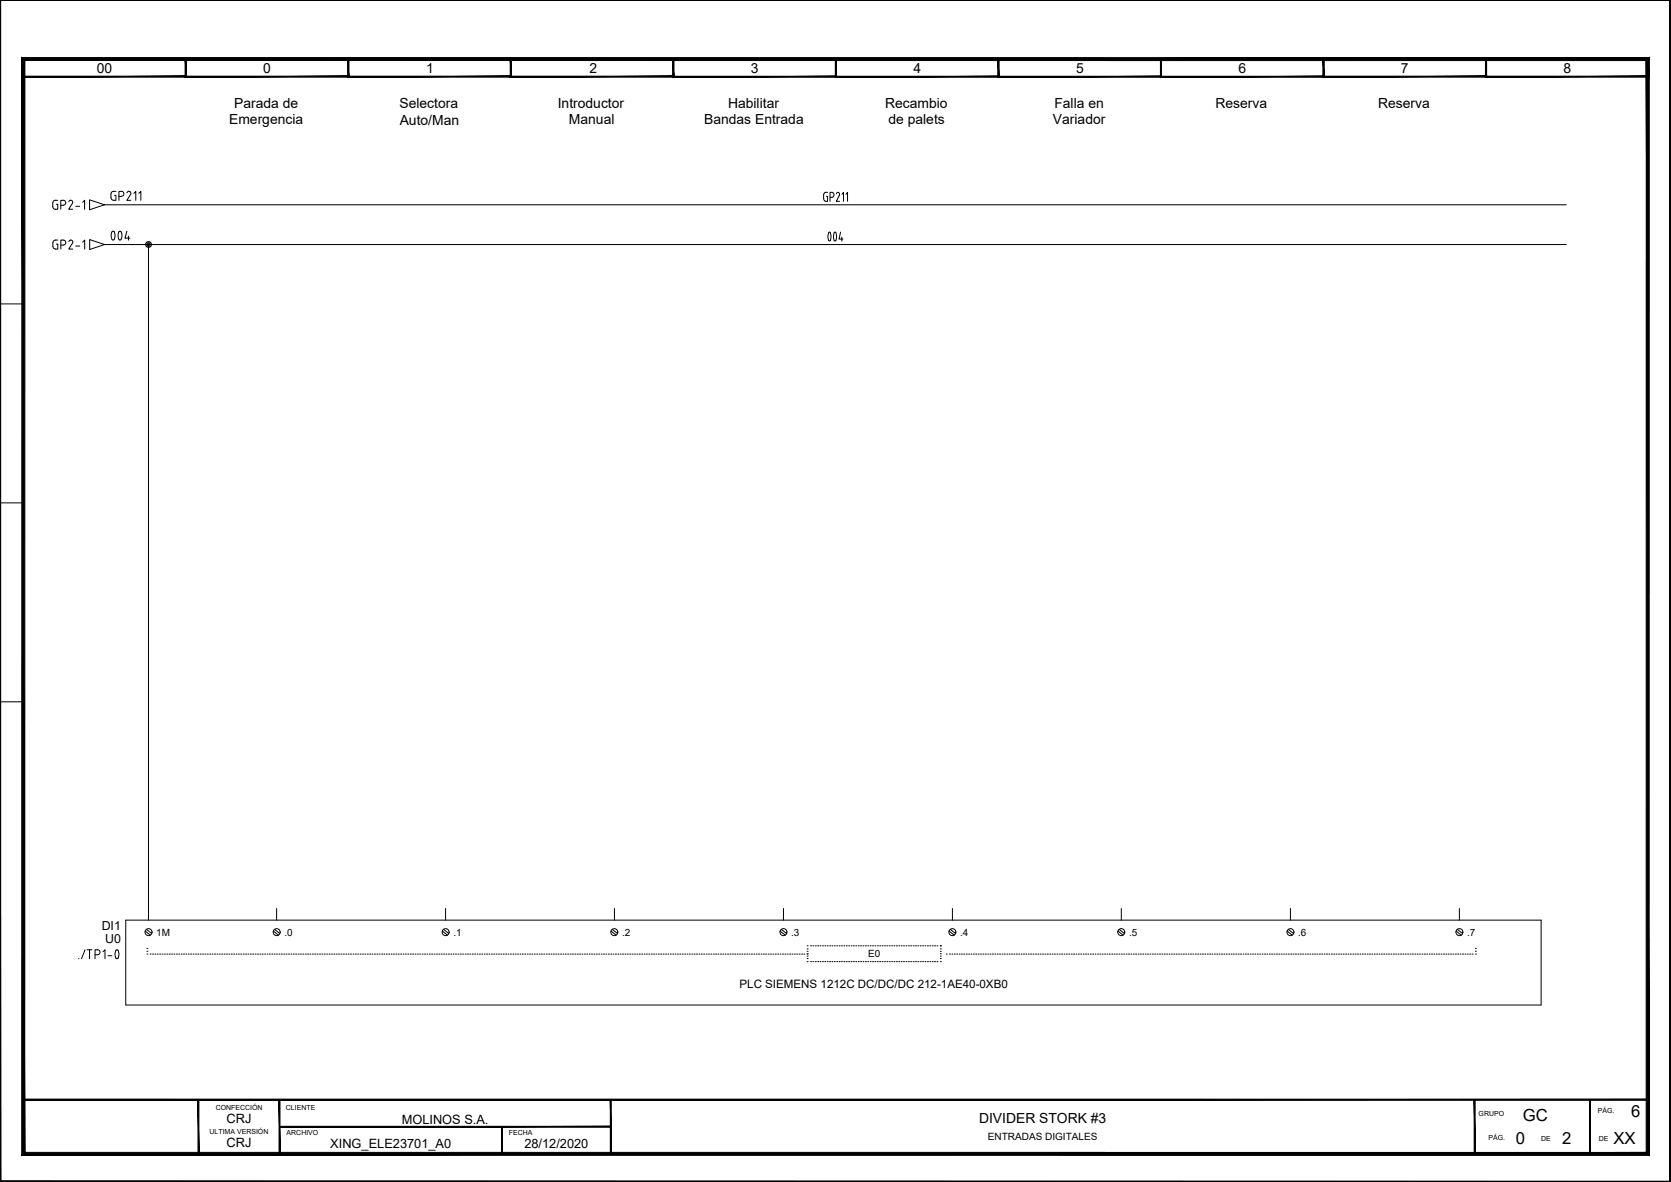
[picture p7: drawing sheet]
<svg xmlns="http://www.w3.org/2000/svg" width="420mm" height="297mm" viewBox="0 0 420 297" stroke-linecap="round" stroke-linejoin="round" font-family="sans-serif">
<g fill="#000" stroke="#000" stroke-width=".25">
<path d="M0 .1h419.9zM0 .1h419.9z"/>
<path d="M5.7 19.4h41.1l-.2-.3zM5.9 19.1h40.7l-40.9 .3zM5.7 14.7v4.7l.2-.3zM5.7 14.7l.2 .3v4.1zM5.7 14.7l.2 .3 40.9-.3zM5.9 15l40.9-.3-.2 .3zM46.8 14.7l-.2 .3 .2 4.4zM46.6 15l.2 4.4-.2-.3z"/>
<path d="M46.6 19.4h41.1l-.2-.3zM46.6 19.4l.2-.3h40.7zM46.6 14.7v4.7l.2-.3zM46.6 14.7l.2 .3v4.1zM46.6 14.7l.2 .3 40.9-.3zM46.8 15l40.9-.3-.2 .3zM87.7 14.7l-.2 .3 .2 4.4zM87.5 15l.2 4.4-.2-.3z"/>
<path d="M87.5 19.4h41.1l-.2-.3zM87.7 19.1h40.7l-40.9 .3zM87.5 14.7v4.7l.2-.3zM87.5 14.7l.2 .3v4.1zM87.5 14.7l.2 .3 40.9-.3zM87.7 15l40.9-.3-.2 .3zM128.6 14.7l-.2 .3 .2 4.4zM128.4 15l.2 4.4-.2-.3z"/>
<path d="M128.3 19.4h41.1l-.2-.3zM128.5 19.1h40.7l-40.9 .3zM128.3 14.7v4.7l.2-.3zM128.3 14.7l.2 .3v4.1zM128.3 14.7l.2 .3 40.9-.3zM128.5 15l40.9-.3-.2 .3zM169.4 14.7l-.2 .3 .2 4.4zM169.2 15l.2 4.4-.2-.3z"/>
<path d="M169.2 19.4h41.1l-.2-.2zM169.2 19.4l.2-.2h40.7zM169.2 14.7v4.7l.2-.2zM169.2 14.7l.2 .3v4.2zM169.2 14.7l.2 .3 40.9-.3zM169.4 15l40.9-.3-.2 .3zM210.3 14.7l-.2 .3 .2 4.4zM210.1 15l.2 4.4-.2-.2z"/>
<path d="M210 19.4h41.2l-.3-.2zM210.3 19.2h40.6l-40.9 .2zM210 14.7v4.7l.3-.2zM210 14.7l.3 .3v4.2zM210 14.7l.3 .3 40.9-.3zM210.3 15l40.9-.3-.3 .3zM251.2 14.7l-.3 .3 .3 4.4zM250.9 15l.3 4.4-.3-.2z"/>
<path d="M250.9 19.4h41.2l-.3-.2zM250.9 19.4l.3-.2h40.6zM250.9 14.7v4.7l.3-.2zM250.9 14.7l.3 .3v4.2zM250.9 14.7l.3 .3 40.9-.3zM251.2 15l40.9-.3-.3 .3zM292.1 14.7l-.3 .3 .3 4.4zM291.8 15l.3 4.4-.3-.2z"/>
<path d="M291.8 19.4h41.1l-.2-.2zM291.8 19.4l.2-.2h40.7zM291.8 14.7v4.7l.2-.2zM291.8 14.7l.2 .3v4.2zM291.8 14.7l.2 .3 40.9-.3zM292 15l40.9-.3-.2 .3zM332.9 14.7l-.2 .3 .2 4.4zM332.7 15l.2 4.4-.2-.2z"/>
<path d="M332.7 19.4h41.1l-.2-.3zM332.9 19.1h40.7l-40.9 .3zM332.7 14.7v4.7l.2-.3zM332.7 14.7l.2 .3v4.1zM332.7 14.7l.2 .3 40.9-.3zM332.9 15l40.9-.3-.2 .3zM373.8 14.7l-.2 .3 .2 4.4zM373.6 15l.2 4.4-.2-.3z"/>
<path d="M373.5 19.4h41.1l-.2-.3zM373.5 19.4l.2-.3h40.7zM373.5 14.7v4.7l.2-.3zM373.5 14.7l.2 .3v4.1zM373.5 14.7l.2 .3 40.9-.3zM373.7 15l40.9-.3-.2 .3zM414.6 14.7l-.2 .3 .2 4.4zM414.4 15l.2 4.4-.2-.3z"/>
<path d="M419.9 .1v296.7zM419.9 .1l.1 296.8zM419.9 .1l.1 296.8z"/>
<path d="M5.8 276.3v.2l408.5-.2zM5.8 276.5l408.5-.2v.2z"/>
<path d="M0 .1v296.9l.2-.2zM0 .1h.2v296.7z"/>
<path d="M5.5 290.3l408.4-.7h-407.7zM5.5 290.3l408.4-.7 .8 .8zM413.9 15.2v274.4l.8 .8zM413.9 15.2l.8-.7v275.9zM6.3 15.2h407.6l.8-.7zM5.5 14.5h409.2l-408.4 .7zM5.5 14.5l.7 275.1 .1-274.4zM5.5 14.5l.7 275.1-.7 .7z"/>
<path d="M49.8 276.4v13.6h.2zM49.8 276.4h.2v13.6z"/>
<path d="M70.2 276.4v13.6h.2zM70.2 276.4h.2v13.6z"/>
<path d="M70.3 283v.3l83.3-.3zM70.3 283.3l83.3-.3v.3z"/>
<path d="M126.1 283.2v6.8h.2zM126.1 283.2h.2v6.8z"/>
<path d="M153.5 276.4v13.7h.2zM153.5 276.4h.2v13.7z"/>
<path d="M370.7 276.4v13.6h.2zM370.7 276.4h.2v13.6z"/>
<path d="M399.7 276.4v13.6h.2zM399.7 276.4h.2v13.6z"/>
<path d="M.2 296.8l419.8 .1zM.2 296.8l419.8 .1-420 .1zM0 297h420v-.1zM0 297h420z"/>
</g>
<g fill="none" stroke="#000" stroke-width=".25">
<path d="M0 .1v296.9h420M5.8 19.3h408.5v257h-408.5zM414.5 19.3v257.1M13.3 51l.2 1.4 1 .2v-1.3h-.3M14.5 50.3l-.8 .1-.4 .5M15.3 51.6h.6M15.9 51.6a.61 .61 0 0 0 .6-.7 .61 .61 0 0 0-.6-.6h-.6v2.3M17.3 50.7a.5 .5 0 0 1 .7-.3 .5 .5 0 0 1 .2 .7l-.9 1.5h1M19 51.8h1M20.8 50.8l.5-.5v2.3M22.5 50.2l3.8 1.3-3.8 1.2zM26.3 51.5h367.5"/>
<path d="M29.1 48.1l-1 .2a1.82 1.82 0 0 0-.1 1.6l.3 .4h.8v-1.2h-.3M29.9 49.3h.6a.61 .61 0 0 0 .7-.6 .61 .61 0 0 0-.7-.6h-.6v2.2M31.9 48.5a.5 .5 0 0 1 .7-.4 .5 .5 0 0 1 .2 .7l-.9 1.5h1M33.7 48.6l.4-.5v2.2M34.9 48.6l.5-.5v2.2M208.1 48.3l-.7 .1a1.77 1.77 0 0 0 0 2.1l.7 .1v-1.3h-.3M208.7 49.6h.5a.64 .64 0 0 0 .5-.6 .64 .64 0 0 0-.5-.7h-.5v2.3M210.3 48.7a.43 .43 0 0 1 .6-.3 .43 .43 0 0 1 .1 .7l-.7 1.5h.8M211.7 48.8l.4-.5v2.3M212.7 48.8l.4-.5v2.3M0 76.4h5.8M26.3 61.5h367.5"/>
<path d="M37.3 61.5v169.7M0 126.4h5.8M0 176.4h5.8M23.9 239.9h.6a.62 .62 0 0 0 .6-.6 .62 .62 0 0 0-.6-.6h-.6v2.2M25.9 239.2l.5-.5v2.2M29.2 238.8l.2-.1a1.5 1.5 0 0 1 0 2.2 1.55 1.55 0 0 1-.2-2.1zM31.6 231.2h355.9v21.4h-355.9zM36.5 234l1.3 1M36.8 233.6l1.3 1M36.9 238.3h.1M36.9 239h.1M36.9 239.8h.1"/>
<path d="M37.7 239.8h.1M38.4 239.8h.1M38.9 239.8h.1M39.5 239.8h.1M40.2 239.8h.1M40.7 239.8h.1M41.3 239.8h.1M42 239.8h.1M42.5 239.8h.1M43.1 239.8h.1M43.8 239.8h.1M44.3 239.8h.1"/>
<path d="M44.9 239.8h.1M45.6 239.8h.1M46.1 239.8h.1M46.7 239.8h.1M47.3 239.8h.1M47.9 239.8h.1M48.5 239.8h.1M49.1 239.8h.1M49.7 239.8h.1M50.3 239.8h.1M50.9 239.8h.1M51.5 239.8h.1"/>
<path d="M52.1 239.8h.1M52.7 239.8h.1M53.3 239.8h.1M54 239.8h.1M54.5 239.8h.1M55.1 239.8h.1M55.8 239.8h.1M56.3 239.8h.1M56.9 239.8h.1M57.6 239.8h.1M58.1 239.8h.1M58.7 239.8h.1"/>
<path d="M59.4 239.8h.1M59.9 239.8h.1M60.5 239.8h.1M61.2 239.8h.1M61.7 239.8h.1M62.3 239.8h.1M62.9 239.8h.1M63.5 239.8h.1M64.1 239.8h.1M64.7 239.8h.1M65.3 239.8h.1M65.9 239.8h.1"/>
<path d="M66.5 239.8h.1M67.1 239.8h.1M67.7 239.8h.1M68.3 239.8h.1M68.7 234l1.3 1M68.9 239.8h.1M69 233.6l1.4 1M69.5 239.8h.1M69.6 228.3v2.9M70.1 239.8h.1M70.7 239.8h.1M71.4 239.8h.1"/>
<path d="M71.9 239.8h.1M72.5 239.8h.1M73.2 239.8h.1M73.7 239.8h.1M74.3 239.8h.1M75 239.8h.1M75.5 239.8h.1M76.1 239.8h.1M76.8 239.8h.1M77.3 239.8h.1M77.9 239.8h.1M78.5 239.8h.1"/>
<path d="M79.1 239.8h.1M79.7 239.8h.1M80.3 239.8h.1M80.9 239.8h.1M81.5 239.8h.1M82.1 239.8h.1M82.7 239.8h.1M83.3 239.8h.1M83.9 239.8h.1M84.5 239.8h.1M85.1 239.8h.1M85.7 239.8h.1"/>
<path d="M86.3 239.8h.1M87 239.8h.1M87.5 239.8h.1M88.1 239.8h.1M88.8 239.8h.1M89.3 239.8h.1M89.9 239.8h.1M90.6 239.8h.1M91.1 239.8h.1M91.7 239.8h.1M92.4 239.8h.1M92.9 239.8h.1"/>
<path d="M93.5 239.8h.1M94.1 239.8h.1M94.7 239.8h.1M95.3 239.8h.1M95.9 239.8h.1M96.5 239.8h.1M97.1 239.8h.1M97.7 239.8h.1M98.3 239.8h.1M98.9 239.8h.1M99.5 239.8h.1M100.1 239.8h.1"/>
<path d="M100.7 239.8h.1M101.3 239.8h.1M101.9 239.8h.1M102.6 239.8h.1M103.1 239.8h.1M103.7 239.8h.1M104.4 239.8h.1M104.9 239.8h.1M105.5 239.8h.1M106.2 239.8h.1M106.7 239.8h.1M107.3 239.8h.1"/>
<path d="M107.9 239.8h.1M108.5 239.8h.1M109.1 239.8h.1M109.7 239.8h.1M110.3 239.8h.1M110.9 239.8h.1M111.2 234l1.3 1M111.5 233.6l1.3 1M111.5 239.8h.1M112 228.3v2.9M112.1 239.8h.1M112.7 239.8h.1"/>
<path d="M113.3 239.8h.1M113.9 239.8h.1M114.5 239.8h.1M115.1 239.8h.1M115.7 239.8h.1M116.3 239.8h.1M116.9 239.8h.1M117.5 239.8h.1M118.1 239.8h.1M118.7 239.8h.1M119.3 239.8h.1M120 239.8h.1"/>
<path d="M120.5 239.8h.1M121.1 239.8h.1M121.8 239.8h.1M122.3 239.8h.1M122.9 239.8h.1M123.5 239.8h.1M124.1 239.8h.1M124.7 239.8h.1M125.3 239.8h.1M125.9 239.8h.1M126.5 239.8h.1M127.1 239.8h.1"/>
<path d="M127.7 239.8h.1M128.3 239.8h.1M128.9 239.8h.1M129.5 239.8h.1M130.1 239.8h.1M130.7 239.8h.1M131.3 239.8h.1M131.9 239.8h.1M132.5 239.8h.1M133.1 239.8h.1M133.7 239.8h.1M134.3 239.8h.1"/>
<path d="M134.9 239.8h.1M135.6 239.8h.1M136.1 239.8h.1M136.7 239.8h.1M137.4 239.8h.1M137.9 239.8h.1M138.5 239.8h.1M139.1 239.8h.1M139.7 239.8h.1M140.3 239.8h.1M140.9 239.8h.1M141.5 239.8h.1"/>
<path d="M142.1 239.8h.1M142.7 239.8h.1M143.3 239.8h.1M143.9 239.8h.1M144.5 239.8h.1M145.1 239.8h.1M145.7 239.8h.1M146.3 239.8h.1M146.9 239.8h.1M147.5 239.8h.1M148.1 239.8h.1M148.7 239.8h.1"/>
<path d="M149.3 239.8h.1M149.9 239.8h.1M150.5 239.8h.1M151.2 239.8h.1M151.7 239.8h.1M152.3 239.8h.1M153 239.8h.1M153.5 239.8h.1M153.6 234l1.3 1M153.9 233.6l1.4 1M154.1 239.8h.1M154.5 228.3v2.9"/>
<path d="M154.7 239.8h.1M155.3 239.8h.1M155.9 239.8h.1M156.5 239.8h.1M157.1 239.8h.1M157.7 239.8h.1M158.3 239.8h.1M158.9 239.8h.1M159.5 239.8h.1M160.1 239.8h.1M160.7 239.8h.1M161.3 239.8h.1"/>
<path d="M161.9 239.8h.1M162.5 239.8h.1M163.1 239.8h.1M163.7 239.8h.1M164.3 239.8h.1M164.9 239.8h.1M165.5 239.8h.1M166.1 239.8h.1M166.7 239.8h.1M167.3 239.8h.1M167.9 239.8h.1M168.6 239.8h.1"/>
<path d="M169.1 239.8h.1M169.7 239.8h.1M170.3 239.8h.1M170.9 239.8h.1M171.5 239.8h.1M172.1 239.8h.1M172.7 239.8h.1M173.3 239.8h.1M173.9 239.8h.1M174.5 239.8h.1M175.1 239.8h.1M175.7 239.8h.1"/>
<path d="M176.3 239.8h.1M176.9 239.8h.1M177.5 239.8h.1M178.1 239.8h.1M178.7 239.8h.1M179.3 239.8h.1M179.9 239.8h.1M180.5 239.8h.1M181.1 239.8h.1M181.7 239.8h.1M182.3 239.8h.1M182.9 239.8h.1"/>
<path d="M183.5 239.8h.1M184.1 239.8h.1M184.7 239.8h.1M185.3 239.8h.1M185.9 239.8h.1M186.5 239.8h.1M187.1 239.8h.1M187.7 239.8h.1M188.3 239.8h.1M188.9 239.8h.1M189.5 239.8h.1M190.1 239.8h.1"/>
<path d="M190.7 239.8h.1M191.3 239.8h.1M191.9 239.8h.1M192.5 239.8h.1M193.1 239.8h.1M193.7 239.8h.1M194.3 239.8h.1M194.9 239.8h.1M195.5 239.8h.1M196.1 239.8h.1M196.2 234l1.2 1M196.5 233.6l1.3 1"/>
<path d="M196.7 239.8h.1M197 228.3v2.9M197.3 239.8h.1M197.9 239.8h.1M198.5 239.8h.1M199.1 239.8h.1M199.7 239.8h.1M200.3 239.8h.1M200.9 239.8h.1M201.5 239.8h.1M202.1 239.8h.1M202.9 239.8h.1"/>
<path d="M202.9 239.7h.1M202.9 239.1h.1M202.9 238.5h.1M202.9 237.7h.1M203.8 237.7h.1M204.4 237.7h.1M205 237.7h.1M205.6 237.7h.1M206.2 237.7h.1M206.8 237.7h.1M207.4 237.7h.1M208 237.7h.1"/>
<path d="M208.6 237.7h.1M209.2 237.7h.1M209.8 237.7h.1M210.4 237.7h.1M211 237.7h.1M211.6 237.7h.1M212.2 237.7h.1M212.8 237.7h.1M213.4 237.7h.1M214 237.7h.1M214.6 237.7h.1M215.2 237.7h.1"/>
<path d="M215.8 237.7h.1M216.4 237.7h.1M217 237.7h.1M217.6 237.7h.1M218.2 237.7h.1M218.8 237.7h.1M219.4 237.7h.1M220 237.7h.1M220.6 237.7h.1M221.2 237.7h.1M221.8 237.7h.1M222.4 237.7h.1"/>
<path d="M223 237.7h.1M223.6 237.7h.1M224.2 237.7h.1M224.8 237.7h.1M225.4 237.7h.1M226 237.7h.1M226.6 237.7h.1M227.2 237.7h.1M227.8 237.7h.1M228.4 237.7h.1M229 237.7h.1M229.6 237.7h.1"/>
<path d="M230.2 237.7h.1M230.8 237.7h.1M231.4 237.7h.1M232 237.7h.1M232.6 237.7h.1M233.2 237.7h.1M233.8 237.7h.1M234.4 237.7h.1M235 237.7h.1M235.6 237.7h.1M236.4 237.7h.1M236.4 238.5h.1"/>
<path d="M236.4 239.1h.1M236.4 239.7h.1M237.9 239.8h.1M238.6 234l1.3 1M238.7 239.8h.1M239 233.6l1.3 1M239.4 239.8h.1M239.5 228.3v2.9M239.9 239.8h.1M240.5 239.8h.1M241.2 239.8h.1M241.7 239.8h.1"/>
<path d="M242.3 239.8h.1M243 239.8h.1M243.5 239.8h.1M244.1 239.8h.1M244.8 239.8h.1M245.3 239.8h.1M245.9 239.8h.1M246.5 239.8h.1M247.1 239.8h.1M247.7 239.8h.1M248.3 239.8h.1M248.9 239.8h.1"/>
<path d="M249.5 239.8h.1M250.1 239.8h.1M250.7 239.8h.1M251.3 239.8h.1M251.9 239.8h.1M252.5 239.8h.1M253.2 239.8h.1M253.7 239.8h.1M254.3 239.8h.1M255 239.8h.1M255.5 239.8h.1M256.1 239.8h.1"/>
<path d="M256.8 239.8h.1M257.3 239.8h.1M257.9 239.8h.1M258.6 239.8h.1M259.1 239.8h.1M259.7 239.8h.1M260.3 239.8h.1M260.9 239.8h.1M261.5 239.8h.1M262.1 239.8h.1M262.7 239.8h.1M263.3 239.8h.1"/>
<path d="M263.9 239.8h.1M264.5 239.8h.1M265.1 239.8h.1M265.7 239.8h.1M266.3 239.8h.1M266.9 239.8h.1M267.5 239.8h.1M268.1 239.8h.1M268.7 239.8h.1M269.3 239.8h.1M269.9 239.8h.1M270.6 239.8h.1"/>
<path d="M271.1 239.8h.1M271.7 239.8h.1M272.4 239.8h.1M272.9 239.8h.1M273.5 239.8h.1M274.2 239.8h.1M274.7 239.8h.1M275.3 239.8h.1M275.9 239.8h.1M276.5 239.8h.1M277.1 239.8h.1M277.7 239.8h.1"/>
<path d="M278.3 239.8h.1M278.9 239.8h.1M279.5 239.8h.1M280.1 239.8h.1M280.7 239.8h.1M281.1 234l1.3 1M281.3 239.8h.1M281.4 233.6l1.3 1M281.9 239.8h.1M281.9 228.3v2.9M282.5 239.8h.1M283.1 239.8h.1"/>
<path d="M283.7 239.8h.1M284.3 239.8h.1M284.9 239.8h.1M285.5 239.8h.1M286.2 239.8h.1M286.7 239.8h.1M287.3 239.8h.1M288 239.8h.1M288.5 239.8h.1M289.1 239.8h.1M289.8 239.8h.1M290.3 239.8h.1"/>
<path d="M290.9 239.8h.1M291.5 239.8h.1M292.1 239.8h.1M292.7 239.8h.1M293.3 239.8h.1M293.9 239.8h.1M294.5 239.8h.1M295.1 239.8h.1M295.7 239.8h.1M296.3 239.8h.1M296.9 239.8h.1M297.5 239.8h.1"/>
<path d="M298.1 239.8h.1M298.7 239.8h.1M299.3 239.8h.1M299.9 239.8h.1M300.5 239.8h.1M301.1 239.8h.1M301.8 239.8h.1M302.3 239.8h.1M302.9 239.8h.1M303.6 239.8h.1M304.1 239.8h.1M304.7 239.8h.1"/>
<path d="M305.4 239.8h.1M305.9 239.8h.1M306.5 239.8h.1M307.1 239.8h.1M307.7 239.8h.1M308.3 239.8h.1M308.9 239.8h.1M309.5 239.8h.1M310.1 239.8h.1M310.7 239.8h.1M311.3 239.8h.1M311.9 239.8h.1"/>
<path d="M312.5 239.8h.1M313.1 239.8h.1M313.7 239.8h.1M314.3 239.8h.1M314.9 239.8h.1M315.5 239.8h.1M316.1 239.8h.1M316.7 239.8h.1M317.4 239.8h.1M317.9 239.8h.1M318.5 239.8h.1M319.2 239.8h.1"/>
<path d="M319.7 239.8h.1M320.3 239.8h.1M321 239.8h.1M321.5 239.8h.1M322.1 239.8h.1M322.7 239.8h.1M323.3 239.8h.1M323.6 234l1.3 1M323.9 239.8h.1M323.9 233.6l1.4 1M324.5 228.3v2.9M324.5 239.8h.1"/>
<path d="M325.1 239.8h.1M325.7 239.8h.1M326.3 239.8h.1M326.9 239.8h.1M327.5 239.8h.1M328.1 239.8h.1M328.7 239.8h.1M329.3 239.8h.1M329.9 239.8h.1M330.5 239.8h.1M331.1 239.8h.1M331.7 239.8h.1"/>
<path d="M332.3 239.8h.1M332.9 239.8h.1M333.5 239.8h.1M334.1 239.8h.1M334.8 239.8h.1M335.3 239.8h.1M335.9 239.8h.1M336.5 239.8h.1M337.1 239.8h.1M337.7 239.8h.1M338.3 239.8h.1M338.9 239.8h.1"/>
<path d="M339.5 239.8h.1M340.1 239.8h.1M340.7 239.8h.1M341.3 239.8h.1M341.9 239.8h.1M342.5 239.8h.1M343.1 239.8h.1M343.7 239.8h.1M344.3 239.8h.1M344.9 239.8h.1M345.5 239.8h.1M346.1 239.8h.1"/>
<path d="M346.7 239.8h.1M347.3 239.8h.1M347.9 239.8h.1M348.5 239.8h.1M349.1 239.8h.1M349.7 239.8h.1M350.4 239.8h.1M350.9 239.8h.1M351.5 239.8h.1M352.1 239.8h.1M352.7 239.8h.1M353.3 239.8h.1"/>
<path d="M353.9 239.8h.1M354.5 239.8h.1M355.1 239.8h.1M355.7 239.8h.1M356.3 239.8h.1M356.9 239.8h.1M357.5 239.8h.1M358.1 239.8h.1M358.7 239.8h.1M359.3 239.8h.1M359.9 239.8h.1M360.5 239.8h.1"/>
<path d="M361.1 239.8h.1M361.7 239.8h.1M362.3 239.8h.1M362.9 239.8h.1M363.5 239.8h.1M364.1 239.8h.1M364.7 239.8h.1M365.3 239.8h.1M366 239.8h.1M366.1 234l1.3 1M366.4 233.6l1.3 1M366.5 239.8h.1"/>
<path d="M366.9 228.3v2.9M367.1 239.8h.1M367.7 239.8h.1M368.3 239.8h.1M368.9 239.8h.1M369.5 239.8h.1M370.1 239.8h.1M371 238.3h.1M371 239h.1M371 239.8h.1M27.1 240.2h1M202.9 241.7h.1"/>
<path d="M202.9 240.9h.1M202.9 240.3h.1M203.8 241.7h.1M204.4 241.7h.1M205 241.7h.1M205.6 241.7h.1M206.2 241.7h.1M206.8 241.7h.1M207.4 241.7h.1M208 241.7h.1M208.6 241.7h.1M209.2 241.7h.1"/>
<path d="M209.8 241.7h.1M210.4 241.7h.1M211 241.7h.1M211.6 241.7h.1M212.2 241.7h.1M212.8 241.7h.1M213.4 241.7h.1M214 241.7h.1M214.6 241.7h.1M215.2 241.7h.1M215.8 241.7h.1M216.4 241.7h.1"/>
<path d="M217 241.7h.1M217.6 241.7h.1M218.2 241.7h.1M218.8 241.7h.1M219.4 241.7h.1M220 241.7h.1M220.6 241.7h.1M221.2 241.7h.1M221.8 241.7h.1M222.4 241.7h.1M223 241.7h.1M223.6 241.7h.1"/>
<path d="M224.2 241.7h.1M224.8 241.7h.1M225.4 241.7h.1M226 241.7h.1M226.6 241.7h.1M227.2 241.7h.1M227.8 241.7h.1M228.4 241.7h.1M229 241.7h.1M229.6 241.7h.1M230.2 241.7h.1M230.8 241.7h.1"/>
<path d="M231.4 241.7h.1M232 241.7h.1M232.6 241.7h.1M233.2 241.7h.1M233.8 241.7h.1M234.4 241.7h.1M235 241.7h.1M235.6 241.7h.1M236.4 240.3h.1M236.4 240.9h.1M236.4 241.7h.1M5.8 276.4h44.1v13.6h-44.1z"/>
<circle cx="37.3" cy="61.4" r=".73"/>
<circle cx="37.3" cy="61.4" r=".46"/>
<circle cx="37.3" cy="234.2" r=".88"/>
<circle cx="69.6" cy="234.2" r=".88"/>
<circle cx="112" cy="234.2" r=".88"/>
<circle cx="154.5" cy="234.2" r=".88"/>
<circle cx="197" cy="234.2" r=".88"/>
<circle cx="239.5" cy="234.2" r=".88"/>
<circle cx="281.9" cy="234.2" r=".88"/>
<circle cx="324.5" cy="234.2" r=".88"/>
<circle cx="367" cy="234.2" r=".88"/>
</g>
<text font-size="7.9" x="23.6" y="62.4">004</text>
<text font-size="7.1" x="203.9" y="62.4">004</text>
<text font-size="5.3" x="12" y="63.9">GP2-1</text>
<text font-size="4.4" x="22.2" y="242" transform="rotate(-90 22.2 242)">./</text>
<g font-size="4.2">
<text x="382.9" y="281.6">GC</text>
<text x="410.1" y="280.7">6</text>
<text x="381.1" y="287.5">0</text>
<text x="392.8" y="287.5">2</text>
<text x="405.7" y="287.5">XX</text>
</g>
<g font-size="3.5">
<text x="24.3" y="18.4">00</text>
<text x="66.2" y="18.4">0</text>
<text x="107.2" y="18.4">1</text>
<text x="148.2" y="18.4">2</text>
<text x="188.8" y="18.4">3</text>
<text x="229.7" y="18.4">4</text>
<text x="270.6" y="18.4">5</text>
<text x="311.4" y="18.4">6</text>
<text x="352.3" y="18.4">7</text>
<text x="393.1" y="18.4">8</text>
<text x="58.9" y="27">Parada de</text>
<text x="100.5" y="27.1">Selectora</text>
<text x="140.3" y="27">Introductor</text>
<text x="183.1" y="27">Habilitar</text>
<text x="222.5" y="27">Recambio</text>
<text x="265.1" y="27">Falla en</text>
<text x="305.6" y="27">Reserva</text>
<text x="346.5" y="27">Reserva</text>
<text x="57.6" y="31.2">Emergencia</text>
<text x="100.5" y="31.3">Auto/Man</text>
<text x="143.1" y="31.2">Manual</text>
<text x="177.1" y="31.2">Bandas Entrada</text>
<text x="223.4" y="31.2">de palets</text>
<text x="264.8" y="31.2">Variador</text>
<text x="246.2" y="282.1">DIVIDER STORK #3</text>
</g>
<g font-size="3.2">
<text x="57" y="282.3">CRJ</text>
<text x="101" y="282.3">MOLINOS S.A.</text>
<text x="57" y="288.3">CRJ</text>
<text x="83" y="288.6">XING_ELE23701_A0</text>
<text x="131.8" y="288.6">28/12/2020</text>
</g>
<g font-size="3.1">
<text x="25.6" y="233.6">DI1</text>
<text x="26.4" y="237.1">U0</text>
</g>
<text font-size="2.9" x="185.9" y="248.3">PLC SIEMENS 1212C DC/DC/DC 212-1AE40-0XB0</text>
<g font-size="2.5">
<text x="39.3" y="235.2">1M</text>
<text x="71.5" y="235.2">.0</text>
<text x="114" y="235.2">.1</text>
<text x="156.4" y="235.2">.2</text>
<text x="198.9" y="235.2">.3</text>
<text x="241.4" y="235.2">.4</text>
<text x="283.9" y="235.2">.5</text>
<text x="326.4" y="235.2">.6</text>
<text x="368.9" y="235.2">.7</text>
<text x="218.3" y="240.5">E0</text>
<text x="248.4" y="286.6">ENTRADAS DIGITALES</text>
</g>
<g font-size="1.8">
<text x="54.2" y="279">CONFECCIÓN</text>
<text x="71.9" y="279">CLIENTE</text>
<text x="371.8" y="280.6">GRUPO</text>
<text x="401.8" y="279.8">PÁG.</text>
<text x="52.7" y="285">ULTIMA VERSIÓN</text>
<text x="72.1" y="285.3">ARCHIVO</text>
<text x="127.9" y="285.3">FECHA</text>
<text x="374.3" y="286.6">PÁG.</text>
<text x="387.5" y="286.6">DE</text>
<text x="402" y="286.6">DE</text>
</g>
</svg>
